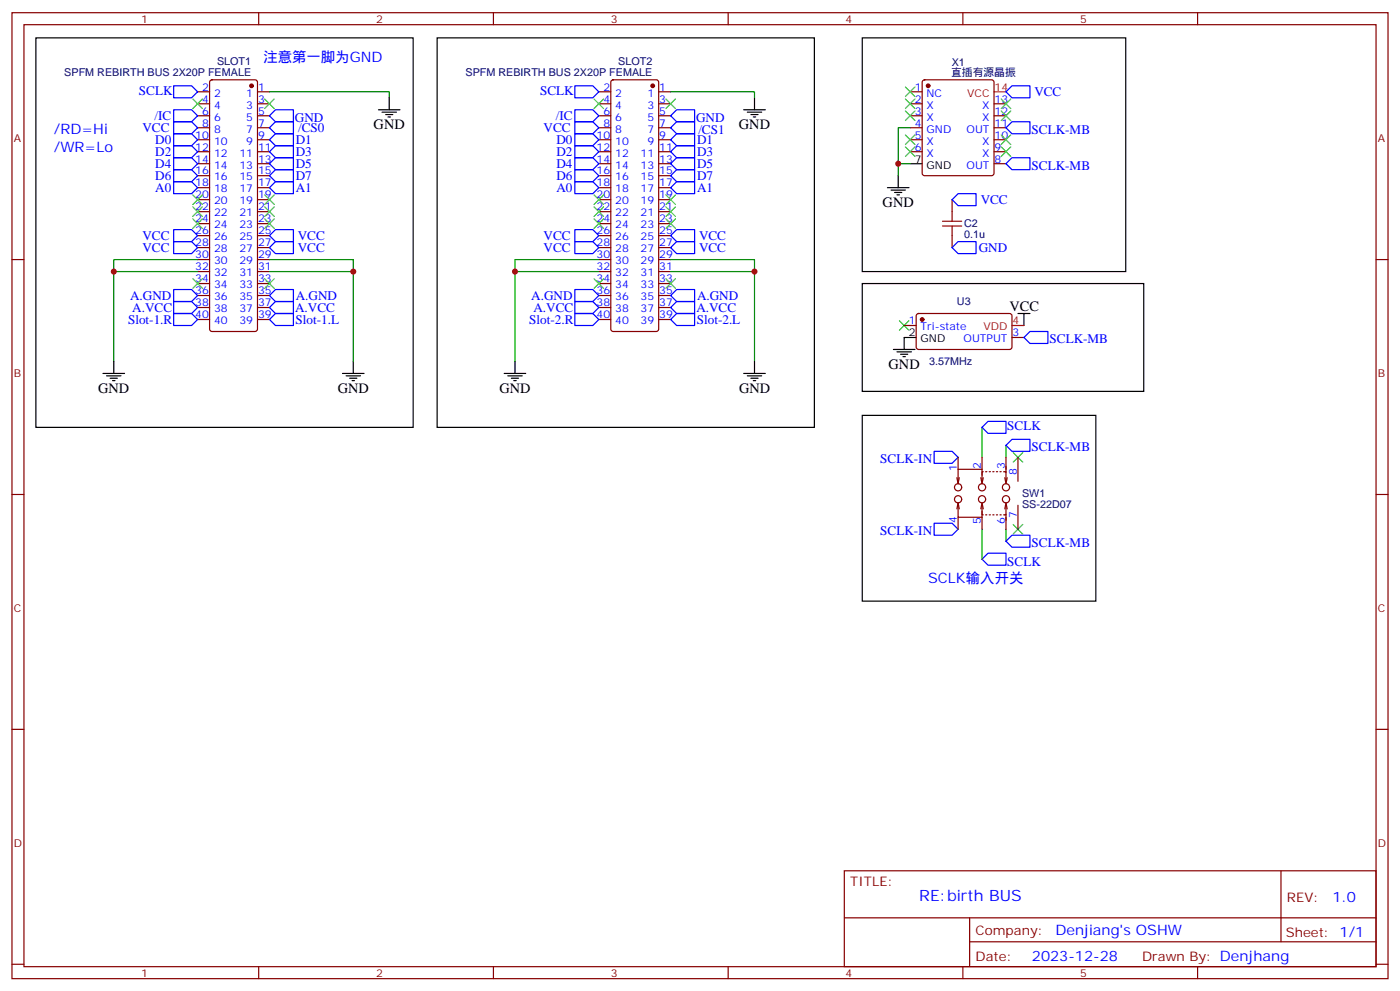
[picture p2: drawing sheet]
<svg xmlns="http://www.w3.org/2000/svg" width="412mm" height="292mm" viewBox="0 0 412 292" stroke-linecap="round" stroke-linejoin="round" font-family="sans-serif">
<g fill="none" stroke="#870000" stroke-width=".35">
<path d="M3.5 3.7h405.4v284.4h-405.4zM7.1 7.3h398.2v277.3h-398.2zM76.2 3.7v3.6M145.3 3.7v3.6M214.5 3.7v3.6M283.6 3.7v3.6M352.8 3.7v3.6M58.2 27h3.5M58.2 30.6h3.5M58.2 34.1h3.5M58.2 37.6h3.5M62 23.7l.4-.2h12.7l.5 .2 .2 .5v72.7l-.2 .5-.5 .2h-12.7l-.5-.3-.2-.4v-72.7z"/>
<path d="M75.8 27h3.6M75.8 30.6h3.6M75.8 34.1h3.6M75.8 37.6h3.6M176.4 27h3.5M176.4 30.6h3.5M176.4 34.1h3.5M176.4 37.6h3.5M180.2 23.7l.4-.2h12.7l.5 .2 .2 .5v72.7l-.2 .5-.5 .2h-12.7l-.5-.3-.2-.4v-72.7zM194 27h3.6M194 30.6h3.6M194 34.1h3.6"/>
<path d="M194 37.6h3.6M268.1 27h3.5M268.1 30.6h3.5M268.1 34.1h3.5M268.1 37.6h3.5M271.9 23.7l.4-.2h19.8l.5 .2 .2 .5v26.8l-.2 .5-.5 .2h-19.8l-.5-.2-.2-.5v-26.8zM292.8 30.6h3.5M292.8 34.1h3.5M292.8 37.6h3.5M58.2 41.1h3.5M58.2 44.7h3.5M58.2 48.2h3.5"/>
<path d="M58.2 51.7h3.5M58.2 55.2h3.5M58.2 58.8h3.5M75.8 41.1h3.6M75.8 44.7h3.6M75.8 48.2h3.6M75.8 51.7h3.6M75.8 55.2h3.6M75.8 58.8h3.6M176.4 41.1h3.5M176.4 44.7h3.5M176.4 48.2h3.5"/>
<path d="M176.4 51.7h3.5M176.4 55.2h3.5M176.4 58.8h3.5M194 41.1h3.6M194 44.7h3.6M194 48.2h3.6M194 51.7h3.6M194 55.2h3.6M194 58.8h3.6M268.1 41.1h3.5M268.1 44.7h3.5M280.5 58.8v3.5"/>
<path d="M292.8 41.1h3.5M292.8 44.7h3.5M292.8 48.2h3.5M3.5 76.4h3.6M58.2 76.4h3.5M58.2 79.9h3.5M58.2 72.9h3.5M58.2 69.4h3.5M58.2 65.8h3.5M58.2 62.3h3.5M75.8 76.4h3.6M75.8 79.9h3.6"/>
<path d="M75.8 72.9h3.6M75.8 69.4h3.6M75.8 65.8h3.6M75.8 62.3h3.6M176.4 76.4h3.5M176.4 79.9h3.5M176.4 72.9h3.5M176.4 69.4h3.5M176.4 65.8h3.5M176.4 62.3h3.5M194 76.4h3.6M194 79.9h3.6"/>
<path d="M194 72.9h3.6M194 69.4h3.6M194 65.8h3.6M194 62.3h3.6M280.5 69.4v3.5M405.3 76.4h3.6M58.2 94.1h3.5M58.2 90.5h3.5M58.2 87h3.5M58.2 83.5h3.5M75.8 94.1h3.6M75.8 90.5h3.6"/>
<path d="M75.8 87h3.6M75.8 83.5h3.6M176.4 94.1h3.5M176.4 90.5h3.5M176.4 87h3.5M176.4 83.5h3.5M194 94.1h3.6M194 90.5h3.6M194 87h3.6M194 83.5h3.6M266.3 95.8h3.6M270.1 92.5l.5-.2h27.1l.4 .7-.1 9.4-.6 .5-27.1-.1-.4-.6v-9.2z"/>
<path d="M298.1 99.3h3.5M282.2 134.6v3.5M289.3 138.1h-7.1v4.3M289.3 134.6v5.3M289.6 138.9h-.3v2.8M290.3 138.9h.4M291.4 138.9h.3M292.5 138.9h.3M293.5 138.9h.4M294.6 138.9h.3M295.6 138.9h.7v2.8M296.3 134.6v4.4"/>
<path d="M299.9 134.6v7.1M3.5 145.6h3.6M281.9 140.6l.3 1.8M282.2 148v4.3h7.1M282.2 152.3v3.5M282.2 148l.4 1.8M282.2 148l-.3 1.8M282.6 140.6l-.4 1.8M288.9 140.6l.4 1.8 .3-1.8M288.9 149.8l.4-1.8 .3 1.8M289.3 148.7v2.9h.3M289.3 150.5v5.3"/>
<path d="M290.3 151.6h.4M291.4 151.6h.3M292.5 151.6h.3M293.5 151.6h.4M294.6 151.6h.3M296 140.6l.3 1.8 .4-1.8M296 149.8l.3-1.8 .4 1.8M296.3 148.7v2.9h-.7M296.3 151.4v4.4M299.9 148.7v7.1M405.3 145.6h3.6M3.5 214.7h3.6"/>
<path d="M405.3 214.7h3.6M248.7 256.3h156.6v28.3h-156.6zM377.3 256.4v20.8M248.7 270.2h156.5M285.6 277.2h119.6M285.6 270.2v14.1M3.5 283.8h3.6M76.2 284.6v3.5M145.3 284.6v3.5M214.5 284.6v3.5M283.6 284.6v3.5M352.8 284.6v3.5"/>
<path d="M405.3 283.8h3.6"/>
<circle cx="282.2" cy="147" r="1.06"/>
<circle cx="282.2" cy="143.4" r="1.06"/>
<circle cx="289.3" cy="147" r="1.06"/>
<circle cx="289.3" cy="143.4" r="1.06"/>
<circle cx="296.3" cy="147" r="1.06"/>
<circle cx="296.3" cy="143.4" r="1.06"/>
</g>
<g fill="#870000" stroke="#870000" stroke-width=".35">
<circle cx="192.3" cy="25.3" r=".53"/>
<circle cx="74.1" cy="25.3" r=".53"/>
<circle cx="273.4" cy="25.3" r=".53"/>
<circle cx="271.6" cy="94.1" r=".53"/>
</g>
<g fill="none" stroke="#00f" stroke-width=".35">
<path d="M51.2 25.3h5.2l1.8 1.7-1.8 1.8h-5.2zM51.2 39.4h5.2l1.8 1.7-1.8 1.8h-5.2zM51.2 32.3h5.2l1.8 1.8-1.8 1.7h-5.2zM51.2 35.8h5.2l1.8 1.8-1.8 1.8h-5.2zM79.4 37.6l1.7-1.8h5.3v3.6h-5.3zM81.1 32.3h5.3v3.5h-5.3l-1.7-1.7zM169.3 25.3h5.3l1.8 1.7-1.8 1.8h-5.3zM169.3 32.3h5.3l1.8 1.8-1.8 1.7h-5.3zM169.3 39.4h5.3l1.8 1.7-1.8 1.8h-5.3zM169.3 35.8h5.3l1.8 1.8-1.8 1.8h-5.3zM199.3 39.4h5.3v3.5h-5.3l-1.7-1.8zM199.3 35.8h5.3v3.6h-5.3l-1.7-1.8z"/>
<path d="M199.3 32.3h5.3v3.5h-5.3l-1.7-1.7zM298.1 25.3h5.3v3.5h-5.3l-1.8-1.8zM298.1 35.8h5.3v3.6h-5.3l-1.8-1.8zM51.2 53.5h5.2l1.8 1.7-1.8 1.8h-5.2zM51.2 50h5.2l1.8 1.7-1.8 1.8h-5.2zM51.2 46.4h5.2l1.8 1.8-1.8 1.8h-5.2zM51.2 42.9h5.2l1.8 1.8-1.8 1.7h-5.2zM79.4 48.2l1.7-1.8h5.3v3.6h-5.3zM79.4 44.7l1.7-1.8h5.3v3.5h-5.3zM79.4 41.1l1.7-1.7h5.3v3.5h-5.3zM81.1 53.5h5.3v3.5h-5.3l-1.7-1.8zM81.1 50h5.3v3.5h-5.3l-1.7-1.8z"/>
<path d="M169.3 42.9h5.3l1.8 1.8-1.8 1.7h-5.3zM169.3 46.4h5.3l1.8 1.8-1.8 1.8h-5.3zM169.3 50h5.3l1.8 1.7-1.8 1.8h-5.3zM169.3 53.5h5.3l1.8 1.7-1.8 1.8h-5.3zM199.3 42.9h5.3v3.5h-5.3l-1.7-1.7zM199.3 46.4h5.3v3.6h-5.3l-1.7-1.8zM199.3 50h5.3v3.5h-5.3l-1.7-1.8zM199.3 53.5h5.3v3.5h-5.3l-1.7-1.8zM282.2 57h5.3v3.5h-5.3l-1.7-1.7zM298.1 46.4h5.3v3.6h-5.3l-1.8-1.8zM51.2 71.1h5.2l1.8 1.8-1.8 1.7h-5.2zM51.2 67.6h5.2l1.8 1.8-1.8 1.7h-5.2z"/>
<path d="M79.4 72.9l1.7-1.8h5.3v3.5h-5.3zM79.4 69.4l1.7-1.8h5.3v3.5h-5.3zM169.3 67.6h5.3l1.8 1.8-1.8 1.7h-5.3zM169.3 71.1h5.3l1.8 1.8-1.8 1.7h-5.3zM199.3 67.6h5.3v3.5h-5.3l-1.7-1.7zM199.3 71.1h5.3v3.5h-5.3l-1.7-1.7zM280.5 72.9l1.7-1.8h5.3v3.5h-5.3zM51.2 85.2h5.2l1.8 1.8-1.8 1.8h-5.2zM51.2 92.3h5.2l1.8 1.8-1.8 1.7h-5.2zM51.2 88.8h5.2l1.8 1.7-1.8 1.8h-5.2zM79.4 94.1l1.7-1.8h5.3v3.5h-5.3zM79.4 90.5l1.7-1.7h5.3v3.5h-5.3z"/>
<path d="M81.1 85.2h5.3v3.6h-5.3l-1.7-1.8zM169.3 85.2h5.3l1.8 1.8-1.8 1.8h-5.3zM169.3 92.3h5.3l1.8 1.8-1.8 1.7h-5.3zM169.3 88.8h5.3l1.8 1.7-1.8 1.8h-5.3zM197.6 94.1l1.7-1.8h5.3v3.5h-5.3zM197.6 90.5l1.7-1.7h5.3v3.5h-5.3zM199.3 85.2h5.3v3.6h-5.3l-1.7-1.8zM303.4 97.6h5.3v3.5h-5.3l-1.8-1.8zM275.2 132.9h5.3l1.7 1.7-1.7 1.8h-5.3zM291 124h5.3v3.6h-5.3l-1.7-1.8zM298.1 129.3h5.3v3.6h-5.3l-1.8-1.8zM275.2 154h5.3l1.7 1.8-1.7 1.8h-5.3z"/>
<path d="M298.1 157.6h5.3v3.5h-5.3l-1.8-1.8zM291 162.8h5.3v3.6h-5.3l-1.7-1.8z"/>
</g>
<g fill="none" stroke="#3c3" stroke-width=".35">
<path d="M56.8 29.1l2.8 2.9M59.6 29.1l-2.8 2.9M78 29.1l2.8 2.9M80.8 29.1l-2.8 2.9M175 29.1l2.8 2.9M177.8 29.1l-2.8 2.9M196.1 29.1l2.9 2.9M199 29.1l-2.9 2.9M266.7 25.6l2.8 2.8M266.7 29.1l2.8 2.9M266.7 32.7l2.8 2.8M266.7 39.7l2.8 2.8"/>
<path d="M269.5 25.6l-2.8 2.8M269.5 29.1l-2.8 2.9M269.5 32.7l-2.8 2.8M269.5 39.7l-2.8 2.8M294.9 39.7l2.8 2.8M294.9 32.7l2.8 2.8M294.9 29.1l2.8 2.9M297.7 39.7l-2.8 2.8M297.7 32.7l-2.8 2.8M297.7 29.1l-2.8 2.9M56.8 57.4l2.8 2.8M59.6 57.4l-2.8 2.8"/>
<path d="M78 57.4l2.8 2.8M80.8 57.4l-2.8 2.8M175 57.4l2.8 2.8M177.8 57.4l-2.8 2.8M196.1 57.4l2.9 2.8M199 57.4l-2.9 2.8M266.7 43.3l2.8 2.8M269.5 43.3l-2.8 2.8M294.9 43.3l2.8 2.8M297.7 43.3l-2.8 2.8M56.8 64.4l2.8 2.8M56.8 60.9l2.8 2.8"/>
<path d="M59.6 64.4l-2.8 2.8M59.6 60.9l-2.8 2.8M78 64.4l2.8 2.8M78 60.9l2.8 2.8M80.8 64.4l-2.8 2.8M80.8 60.9l-2.8 2.8M175 60.9l2.8 2.8M175 64.4l2.8 2.8M177.8 60.9l-2.8 2.8M177.8 64.4l-2.8 2.8M196.1 60.9l2.9 2.8M196.1 64.4l2.9 2.8"/>
<path d="M199 60.9l-2.9 2.8M199 64.4l-2.9 2.8M56.8 82.1l2.8 2.8M59.6 82.1l-2.8 2.8M78 82.1l2.8 2.8M80.8 82.1l-2.8 2.8M175 82.1l2.8 2.8M177.8 82.1l-2.8 2.8M196.1 82.1l2.9 2.8M199 82.1l-2.9 2.8M264.9 94.4l2.9 2.8M267.8 94.4l-2.9 2.8"/>
<path d="M298.4 133.2l2.9 2.8M301.3 133.2l-2.9 2.8M298.4 154.4l2.9 2.8M301.3 154.4l-2.9 2.8"/>
</g>
<g fill="none" stroke="#000" stroke-width=".35">
<path d="M10.6 11.1h111.1v114.7h-111.1zM128.8 11.1h111.1v114.7h-111.1zM254 11.1h77.6v68.8h-77.6zM111.5 32.3h6.3M112.5 33h4.3M113.6 33.7h2.1M114.3 34.4h.7M114.7 28.8v3.5M219.1 32.3h6.3M220.1 33h4.3M221.2 33.7h2.1M221.9 34.4h.7"/>
<path d="M222.2 28.8v3.5M261.4 55.2h6.4M262.5 56h4.2M263.5 56.7h2.1M264.2 57.4h.7M264.6 51.7v3.5M268.1 48.2h3.5M254 83.5h82.9v31.7h-82.9zM269.9 99.3h-3.6v3.6M299.9 92.3h3.5M301.6 92.3v3.5M30.3 109.9h6.4"/>
<path d="M31.4 110.6h4.2M32.5 111.3h2.1M33.2 112h.7M33.5 106.4v3.5M100.9 109.9h6.3M102 110.6h4.2M103 111.3h2.1M103.7 112h.7M104.1 106.4v3.5M148.5 109.9h6.4M149.6 110.6h4.2M150.6 111.3h2.2"/>
<path d="M151.3 112h.7M151.7 106.4v3.5M219.1 109.9h6.3M220.1 110.6h4.3M221.2 111.3h2.1M221.9 112h.7M222.2 106.4v3.5M263.2 102.9h6.3M264.2 103.6h4.3M265.3 104.3h2.1M266 105h.7M254 122.3h68.8v54.7h-68.8z"/>
</g>
<g fill="none" stroke="#008700" stroke-width=".35">
<path d="M79.4 27h35.3v1.8M197.6 27h24.6v1.8M268.1 37.6h-3.5v14.1M264.6 48.2h3.5M33.5 79.9h24.7M58.2 76.4h-24.7v30M79.4 76.4h24.7v30M79.4 79.9h24.7M151.7 79.9h24.7M176.4 76.4h-24.7v30M197.6 79.9h24.6M197.6 76.4h24.6v30"/>
<path d="M289.3 125.8v8.8M296.3 131.1v3.5M289.3 155.8v8.8M296.3 155.8v3.5"/>
</g>
<path d="M277.6 66.5h5.7M277.6 65.1h5.7M280.5 62.3v2.8M280.5 66.5v2.9" fill="none" stroke="#a10000" stroke-width=".35"/>
<path d="M292.8 27h3.5M298.1 95.8h3.5" fill="none" stroke="#f00" stroke-width=".35"/>
<g fill="#c00">
<circle cx="151.7" cy="79.9" r=".88"/>
<circle cx="222.3" cy="79.9" r=".88"/>
<circle cx="104.1" cy="79.9" r=".88"/>
<circle cx="33.5" cy="79.9" r=".88"/>
<circle cx="264.6" cy="48.2" r=".88"/>
</g>
<text font-size="4.6" fill="#00f" x="270.8" y="265.4">RE:birth BUS</text>
<g font-size="4.2" fill="#00f">
<text x="77.6" y="18.2">注意第一脚为GND</text>
<text x="15.9" y="39.4">/RD=Hi</text>
<text x="15.9" y="44.7">/WR=Lo</text>
<text x="273.4" y="171.7">SCLK输入开关</text>
<text x="392.5" y="265.6">1.0</text>
<text x="310.9" y="275.2">Denjiang's OSHW</text>
<text x="304" y="283">2023-12-28</text>
</g>
<g font-size="4.2">
<text x="110.1" y="38">GND</text>
<text x="217.7" y="38">GND</text>
<text x="260" y="60.9">GND</text>
<text x="297.4" y="91.6">VCC</text>
<text x="261.8" y="108.5">GND</text>
<text x="28.9" y="115.6">GND</text>
<text x="99.5" y="115.6">GND</text>
<text x="147.1" y="115.6">GND</text>
<text x="217.7" y="115.6">GND</text>
</g>
<g font-size="3.9" fill="#00f">
<text x="40.9" y="27.8">SCLK</text>
<text x="159.1" y="27.8">SCLK</text>
<text x="304.7" y="28.3">VCC</text>
<text x="45.5" y="35.3">/IC</text>
<text x="86.9" y="35.8">GND</text>
<text x="163.7" y="35.3">/IC</text>
<text x="205" y="35.8">GND</text>
<text x="41.9" y="38.9">VCC</text>
<text x="87.8" y="38.9">/CS0</text>
<text x="160.1" y="38.9">VCC</text>
<text x="205.7" y="39.4">/CS1</text>
<text x="303.9" y="39.4">SCLK-MB</text>
<text x="45.7" y="45.8">D2</text>
<text x="45.7" y="42.4">D0</text>
<text x="87.1" y="45.8">D3</text>
<text x="87.1" y="42.3">D1</text>
<text x="163.9" y="42.4">D0</text>
<text x="163.9" y="45.8">D2</text>
<text x="205.3" y="42.3">D1</text>
<text x="205.3" y="45.8">D3</text>
<text x="45.7" y="52.9">D6</text>
<text x="45.7" y="49.4">D4</text>
<text x="87.1" y="52.9">D7</text>
<text x="87.1" y="49.4">D5</text>
<text x="163.9" y="49.4">D4</text>
<text x="163.9" y="52.9">D6</text>
<text x="205.3" y="49.4">D5</text>
<text x="205.3" y="52.9">D7</text>
<text x="303.9" y="50">SCLK-MB</text>
<text x="45.7" y="56.5">A0</text>
<text x="87.1" y="56.4">A1</text>
<text x="163.9" y="56.5">A0</text>
<text x="205.3" y="56.4">A1</text>
<text x="288.9" y="60">VCC</text>
<text x="41.9" y="70.6">VCC</text>
<text x="87.7" y="70.6">VCC</text>
<text x="160.1" y="70.6">VCC</text>
<text x="205.9" y="70.6">VCC</text>
<text x="41.9" y="74.2">VCC</text>
<text x="87.7" y="74.2">VCC</text>
<text x="160.1" y="74.2">VCC</text>
<text x="205.9" y="74.2">VCC</text>
<text x="288.3" y="74.3">GND</text>
<text x="38.3" y="88.2">A.GND</text>
<text x="87.1" y="88.2">A.GND</text>
<text x="156.5" y="88.2">A.GND</text>
<text x="205.3" y="88.2">A.GND</text>
<text x="37.7" y="95.4">Slot-1.R</text>
<text x="39" y="91.8">A.VCC</text>
<text x="86.9" y="91.8">A.VCC</text>
<text x="87.1" y="95.4">Slot-1.L</text>
<text x="155.9" y="95.4">Slot-2.R</text>
<text x="157.1" y="91.8">A.VCC</text>
<text x="205.1" y="91.8">A.VCC</text>
<text x="205.3" y="95.4">Slot-2.L</text>
<text x="309.2" y="101.1">SCLK-MB</text>
<text x="296.7" y="126.6">SCLK</text>
<text x="259.3" y="136.4">SCLK-IN</text>
<text x="303.9" y="132.9">SCLK-MB</text>
<text x="259.3" y="157.6">SCLK-IN</text>
<text x="303.9" y="161.1">SCLK-MB</text>
<text x="296.7" y="166.6">SCLK</text>
</g>
<g font-size="3.9" fill="#800">
<text x="250.5" y="260.9">TITLE:</text>
<text x="379.1" y="265.6">REV:</text>
<text x="287.4" y="275.1">Company:</text>
<text x="378.7" y="275.7">Sheet: 1/1</text>
<text x="287.4" y="282.8">Date:</text>
<text x="336.4" y="282.9">Drawn By: Denjhang</text>
</g>
<g font-size="3.2" fill="#800">
<text x="41.6" y="6.7">1</text>
<text x="110.8" y="6.7">2</text>
<text x="179.9" y="6.7">3</text>
<text x="249.1" y="6.7">4</text>
<text x="318.2" y="6.7">5</text>
<text x="4.1" y="41.8">A</text>
<text x="405.9" y="41.8">A</text>
<text x="4.1" y="111">B</text>
<text x="405.9" y="111">B</text>
<text x="4.1" y="180.1">C</text>
<text x="405.9" y="180.1">C</text>
<text x="4.1" y="249.3">D</text>
<text x="405.9" y="249.3">D</text>
<text x="41.6" y="287.5">1</text>
<text x="110.8" y="287.5">2</text>
<text x="179.9" y="287.5">3</text>
<text x="249.1" y="287.5">4</text>
<text x="318.2" y="287.5">5</text>
</g>
<g font-size="3.2" fill="#000080">
<text x="18.9" y="22.2">SPFM REBIRTH BUS 2X20P FEMALE</text>
<text x="63.9" y="19.2">SLOT1</text>
<text x="137.1" y="22.2">SPFM REBIRTH BUS 2X20P FEMALE</text>
<text x="182.1" y="19.2">SLOT2</text>
<text x="280.2" y="22.4">直插有源晶振</text>
<text x="280.4" y="19.3">X1</text>
<text x="284" y="70.1">0.1u</text>
<text x="284" y="67">C2</text>
<text x="281.9" y="89.9">U3</text>
<text x="273.7" y="107.5">3.57MHz</text>
<text x="301.1" y="149.5">SS-22D07</text>
<text x="301.1" y="146.3">SW1</text>
</g>
<g font-size="3.2" fill="#00f">
<text x="59.5" y="26.7">2</text>
<text x="63" y="28.4">2</text>
<text x="72.5" y="28.4">1</text>
<text x="76" y="26.7">1</text>
<text x="177.7" y="26.7">2</text>
<text x="181.2" y="28.4">2</text>
<text x="190.7" y="28.4">1</text>
<text x="194.2" y="26.7">1</text>
<text x="269.4" y="26.7">1</text>
<text x="272.9" y="28.4">NC</text>
<text x="59.5" y="33.7">6</text>
<text x="59.5" y="30.2">4</text>
<text x="63" y="35.5">6</text>
<text x="63" y="32">4</text>
<text x="72.5" y="32">3</text>
<text x="72.5" y="35.5">5</text>
<text x="76" y="30.2">3</text>
<text x="76" y="33.7">5</text>
<text x="177.7" y="33.7">6</text>
<text x="177.7" y="30.2">4</text>
<text x="181.2" y="35.5">6</text>
<text x="181.2" y="32">4</text>
<text x="190.7" y="32">3</text>
<text x="190.7" y="35.5">5</text>
<text x="194.2" y="30.2">3</text>
<text x="194.2" y="33.7">5</text>
<text x="269.4" y="33.7">3</text>
<text x="269.4" y="30.2">2</text>
<text x="272.9" y="35.5">X</text>
<text x="272.9" y="32">X</text>
<text x="289.3" y="32">X</text>
<text x="289.3" y="35.5">X</text>
<text x="293" y="30.2">13</text>
<text x="293" y="33.7">12</text>
<text x="57.5" y="40.8">10</text>
<text x="59.5" y="37.3">8</text>
<text x="63" y="39">8</text>
<text x="72.5" y="39">7</text>
<text x="76" y="37.3">7</text>
<text x="76" y="40.8">9</text>
<text x="175.7" y="40.8">10</text>
<text x="177.7" y="37.3">8</text>
<text x="181.2" y="39">8</text>
<text x="190.7" y="39">7</text>
<text x="194.2" y="37.3">7</text>
<text x="194.2" y="40.8">9</text>
<text x="269.4" y="40.8">5</text>
<text x="269.4" y="37.3">4</text>
<text x="272.9" y="39">GND</text>
<text x="284.7" y="39">OUT</text>
<text x="293" y="37.3">11</text>
<text x="293" y="40.8">10</text>
<text x="57.5" y="47.8">14</text>
<text x="57.5" y="44.3">12</text>
<text x="63" y="46.1">12</text>
<text x="63" y="42.5">10</text>
<text x="70.5" y="46.1">11</text>
<text x="72.5" y="42.5">9</text>
<text x="76" y="44.3">11</text>
<text x="76" y="47.8">13</text>
<text x="175.7" y="47.8">14</text>
<text x="175.7" y="44.3">12</text>
<text x="181.2" y="46.1">12</text>
<text x="181.2" y="42.5">10</text>
<text x="188.7" y="46.1">11</text>
<text x="190.7" y="42.5">9</text>
<text x="194.2" y="44.3">11</text>
<text x="194.2" y="47.8">13</text>
<text x="269.4" y="44.3">6</text>
<text x="272.9" y="46.1">X</text>
<text x="272.9" y="42.5">X</text>
<text x="289.3" y="42.5">X</text>
<text x="289.3" y="46.1">X</text>
<text x="293" y="44.3">9</text>
<text x="293" y="47.8">8</text>
<text x="57.5" y="51.4">16</text>
<text x="63" y="53.1">16</text>
<text x="63" y="49.6">14</text>
<text x="70.5" y="49.6">13</text>
<text x="70.5" y="53.1">15</text>
<text x="76" y="51.4">15</text>
<text x="175.7" y="51.4">16</text>
<text x="181.2" y="53.1">16</text>
<text x="181.2" y="49.6">14</text>
<text x="188.7" y="49.6">13</text>
<text x="188.7" y="53.1">15</text>
<text x="194.2" y="51.4">15</text>
<text x="284.7" y="49.6">OUT</text>
<text x="57.5" y="58.4">20</text>
<text x="57.5" y="54.9">18</text>
<text x="63" y="56.7">18</text>
<text x="70.5" y="56.7">17</text>
<text x="76" y="54.9">17</text>
<text x="76" y="58.4">19</text>
<text x="175.7" y="58.4">20</text>
<text x="175.7" y="54.9">18</text>
<text x="181.2" y="56.7">18</text>
<text x="188.7" y="56.7">17</text>
<text x="194.2" y="54.9">17</text>
<text x="194.2" y="58.4">19</text>
<text x="57.5" y="65.5">24</text>
<text x="57.5" y="61.9">22</text>
<text x="63" y="63.7">22</text>
<text x="63" y="60.2">20</text>
<text x="70.5" y="60.2">19</text>
<text x="70.5" y="63.7">21</text>
<text x="76" y="61.9">21</text>
<text x="76" y="65.5">23</text>
<text x="175.7" y="65.5">24</text>
<text x="175.7" y="61.9">22</text>
<text x="181.2" y="63.7">22</text>
<text x="181.2" y="60.2">20</text>
<text x="188.7" y="60.2">19</text>
<text x="188.7" y="63.7">21</text>
<text x="194.2" y="61.9">21</text>
<text x="194.2" y="65.5">23</text>
<text x="57.5" y="69">26</text>
<text x="63" y="70.8">26</text>
<text x="63" y="67.2">24</text>
<text x="70.5" y="67.2">23</text>
<text x="70.5" y="70.8">25</text>
<text x="76" y="69">25</text>
<text x="175.7" y="69">26</text>
<text x="181.2" y="70.8">26</text>
<text x="181.2" y="67.2">24</text>
<text x="188.7" y="67.2">23</text>
<text x="188.7" y="70.8">25</text>
<text x="194.2" y="69">25</text>
<text x="57.5" y="76.1">30</text>
<text x="57.5" y="72.5">28</text>
<text x="63" y="77.8">30</text>
<text x="63" y="74.3">28</text>
<text x="70.5" y="74.3">27</text>
<text x="70.5" y="77.8">29</text>
<text x="76" y="72.5">27</text>
<text x="76" y="76.1">29</text>
<text x="175.7" y="76.1">30</text>
<text x="175.7" y="72.5">28</text>
<text x="181.2" y="77.8">30</text>
<text x="181.2" y="74.3">28</text>
<text x="188.7" y="74.3">27</text>
<text x="188.7" y="77.8">29</text>
<text x="194.2" y="72.5">27</text>
<text x="194.2" y="76.1">29</text>
<text x="57.5" y="83.1">34</text>
<text x="57.5" y="79.6">32</text>
<text x="63" y="81.4">32</text>
<text x="70.5" y="81.4">31</text>
<text x="76" y="79.6">31</text>
<text x="76" y="83.1">33</text>
<text x="175.7" y="83.1">34</text>
<text x="175.7" y="79.6">32</text>
<text x="181.2" y="81.4">32</text>
<text x="188.7" y="81.4">31</text>
<text x="194.2" y="79.6">31</text>
<text x="194.2" y="83.1">33</text>
<text x="57.5" y="86.6">36</text>
<text x="63" y="88.4">36</text>
<text x="63" y="84.9">34</text>
<text x="70.5" y="84.9">33</text>
<text x="70.5" y="88.4">35</text>
<text x="76" y="86.6">35</text>
<text x="175.7" y="86.6">36</text>
<text x="181.2" y="88.4">36</text>
<text x="181.2" y="84.9">34</text>
<text x="188.7" y="84.9">33</text>
<text x="188.7" y="88.4">35</text>
<text x="194.2" y="86.6">35</text>
<text x="57.5" y="93.7">40</text>
<text x="57.5" y="90.2">38</text>
<text x="63" y="95.5">40</text>
<text x="63" y="91.9">38</text>
<text x="70.5" y="91.9">37</text>
<text x="70.5" y="95.5">39</text>
<text x="76" y="90.2">37</text>
<text x="76" y="93.7">39</text>
<text x="175.7" y="93.7">40</text>
<text x="175.7" y="90.2">38</text>
<text x="181.2" y="95.5">40</text>
<text x="181.2" y="91.9">38</text>
<text x="188.7" y="91.9">37</text>
<text x="188.7" y="95.5">39</text>
<text x="194.2" y="90.2">37</text>
<text x="194.2" y="93.7">39</text>
<text x="267.7" y="95.5">1</text>
<text x="271.2" y="97.2">Tri-state</text>
<text x="283.8" y="100.8">OUTPUT</text>
<text x="298.3" y="99">3</text>
<text x="281.9" y="138.5" transform="rotate(-90 281.9 138.5)">1</text>
<text x="288.9" y="138.1" transform="rotate(-90 288.9 138.1)">2</text>
<text x="296" y="138.1" transform="rotate(-90 296 138.1)">3</text>
<text x="299.5" y="139.9" transform="rotate(-90 299.5 139.9)">8</text>
<text x="281.9" y="153.9" transform="rotate(-90 281.9 153.9)">4</text>
<text x="288.9" y="154.3" transform="rotate(-90 288.9 154.3)">5</text>
<text x="296" y="154.3" transform="rotate(-90 296 154.3)">6</text>
<text x="299.5" y="152.5" transform="rotate(-90 299.5 152.5)">7</text>
</g>
<g font-size="3.2" fill="#f00">
<text x="284.9" y="28.4">VCC</text>
<text x="293" y="26.7">14</text>
<text x="298.3" y="95.5">4</text>
<text x="289.7" y="97.2">VDD</text>
</g>
<g font-size="3.2">
<text x="269.4" y="47.8">7</text>
<text x="272.9" y="49.6">GND</text>
<text x="267.7" y="99">2</text>
<text x="271.2" y="100.8">GND</text>
</g>
</svg>
